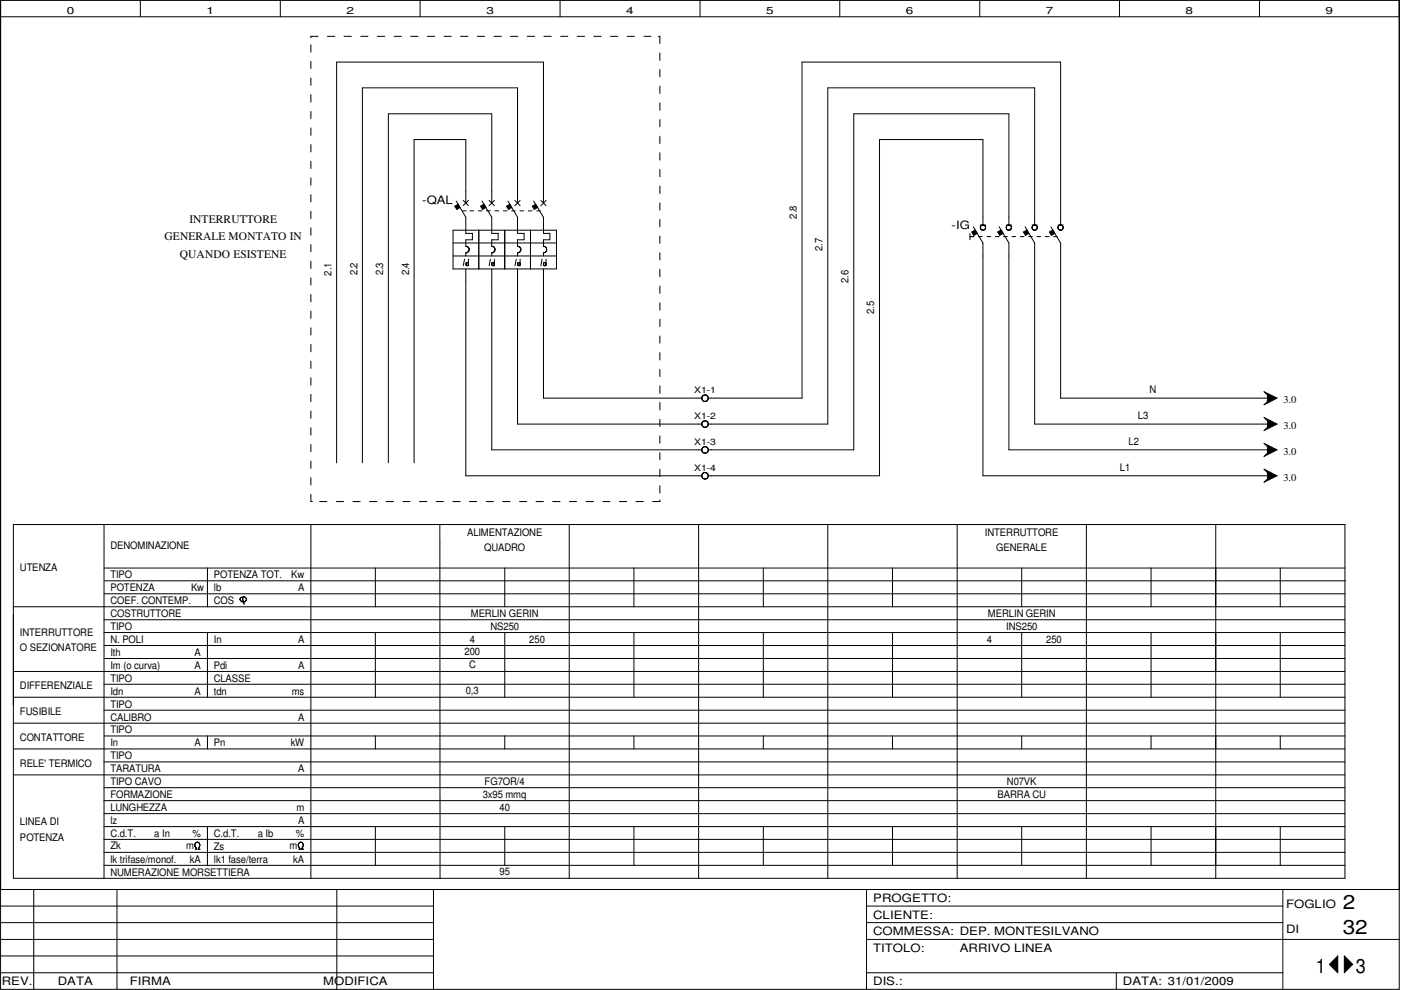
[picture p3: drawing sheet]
<svg xmlns="http://www.w3.org/2000/svg" width="297mm" height="210mm" viewBox="0 0 297 210" stroke-linecap="round" stroke-linejoin="round" font-family="sans-serif">
<g fill="none" stroke="#000" stroke-width=".21">
<path d="M.1 0h296.6v209.8h-296.6zM.1 3.6h296.6M29.8 0v3.6M59.4 0v3.6M65.9 9.5v1.5M65.9 13v1.6M65.9 16.6v1.5M67.4 7.7h-1.5v.3M69.4 7.7h1.6M72.9 7.7h1.6M76.5 7.7h1.5M80 7.7h1.6"/>
<path d="M83.6 7.7h1.5M87.1 7.7h1.5M89.1 0v3.6M90.6 7.7h1.6M94.1 7.7h1.6M97.7 7.7h1.5M101.2 7.7h1.5M104.7 7.7h1.6M108.2 7.7h1.6M111.8 7.7h1.5M115.3 7.7h1.6M118.7 0v3.6"/>
<path d="M118.9 7.7h1.5M122.4 7.7h1.5M125.9 7.7h1.6M129.5 7.7h1.5M133 7.7h1.5M136.5 7.7h1.5M139.6 7.7h.3v1.5M139.9 11.2v1.6M139.9 14.7v1.6M139.9 18.3v1.5M148.4 0v3.6M178.1 0v3.6"/>
<path d="M207.7 0v3.6M237.4 0v3.6M267 0v3.6M65.9 20.1v1.5M65.9 23.6v1.5M65.9 27.1v1.6M65.9 30.6v1.6M65.9 34.2v1.5M65.9 37.7v1.6M139.9 21.8v1.6M139.9 25.4v1.5M139.9 28.9v1.5"/>
<path d="M139.9 32.4v1.6M139.9 35.9v1.6M139.9 39.5v1.5M65.9 41.3v1.5M65.9 44.8v1.6M65.9 48.3v1.6M65.9 51.9v1.5M65.9 55.4v1.5M65.9 58.9v1.6M96.1 48.8h21.9v8.2h-21.9zM96.1 51.5h21.9M96.1 54.3h21.9"/>
<path d="M96.4 43.7l.7-.4 .4 .7-.6 .4zM96.7 42.6l2.1 3.5v3.4h1.4v1.3h-1.4v1.4l.3 .1M98.1 44.7h.7M98.2 42.5l1.1 1.1M98.5 54.9l-.3 1.4M98.8 43.1v-13.5h-11v68.5M98.8 57v43.9h50M98.8 56h.1M98.9 56.3h.1M99 52.2l.1 .1M99.1 52.3h.1M99.1 52.3l.3 .4v.6"/>
<path d="M99.1 56.3h.1M99.2 52.4h.1M99.3 53.3l-.5 .3v.7M99.3 42.5l-1.1 1.1M99.3 52.5h.1M99.3 53.3h.1M99.3 54.9v1.4M99.3 55.8l-.1-.1-.4 .1v.4l.3 .1 .2-.1M99.6 44.7h.9M101.4 44.7h.8M101.5 48.8v8.2M101.9 43.7l.7-.4 .4 .7-.7 .4z"/>
<path d="M102.2 42.6l2.1 3.5v3.4h1.3v1.3h-1.3v1.4l.3 .1 .3 .4v.6l-.6 .3v.7M103.2 44.7h.8M103.7 42.5l1.1 1.1M104 54.9l-.3 1.4M104.3 43.1v-19h-22v74M104.3 57v38.4h44.5M104.3 55.8v.4M104.3 55.8l.1-.1 .4 .1M104.3 55.8h.1M104.3 56.2l.2 .1h.2M104.3 55.7h.1M104.3 56.3h.1"/>
<path d="M104.7 56.2v.1M104.8 55.9h.1M104.8 42.5l-1.1 1.1M104.8 54.9v1.4M104.8 56.1l-.1 .1M104.9 44.7h.8M106.7 44.7h.8M107 48.8v8.2M107.4 43.7l.7-.4 .4 .7-.7 .4zM107.7 42.6l2 3.5v3.4h1.4v1.3h-1.4v1.4l.3 .1M108.5 44.7h.8M109.2 42.5l1.1 1.1"/>
<path d="M109.5 54.9l-.3 1.4M109.7 43.1v-24.5h-32.9v79.5M109.7 57v32.9h39.1M109.9 56.3h.1M109.9 52.2l.5 .5-.1 .6M110.2 52.4h.1M110.2 55.8l-.3-.1-.2 .3 .3 .3 .2-.1M110.2 56.2h.1M110.2 55.8h.1M110.2 44.7h.8M110.3 53.3l-.6 .3v.7M110.3 42.5l-1.1 1.1"/>
<path d="M110.3 52.5h.1M110.3 53.3h.1M110.3 54.9v1.4M112 44.7h.8M112.5 48.8v8.2M112.9 43.7l.7-.4 .4 .7-.7 .4zM113.2 42.6l2 3.5v3.4h1.4v1.3h-1.4v1.4l.3 .1M113.8 44.7h.8M114.7 42.5l1.1 1.1M114.9 54.9l-.2 1.4M115.2 43.1v-29.9h-43.8v84.9M115.2 57v27.4h33.6"/>
<path d="M115.3 55.8v.4M115.3 55.8l.3-.1 .2 .2M115.3 55.8h.1M115.3 56.2l.1 .1h.3M115.3 55.7h.1M115.3 56.3h.1M115.5 52.3h.1M115.5 52.3l.4 .3v.4l-.4 .6h-.3v.7M115.6 52.3h.1M115.6 53.5h.1M115.7 55.8h.1M115.7 53.4h.1"/>
<path d="M115.7 56.2h.1M115.8 42.5l-1.1 1.1M115.8 56.1l-.1 .2M115.8 54.9v1.4M115.8 52.5v.1M139.9 43v1.5M139.9 46.5v1.6M139.9 50v1.6M139.9 53.6v1.5M139.9 57.1v1.6M205.7 50.2h.8M205.7 49.5v1.3"/>
<path d="M206 49.2l.8-.4 .4 .7-.7 .4zM206.4 48.1l2 3.4v49.4h60.3M207.5 50.2h.8M207.9 47.7h1.1M208 47.8l-.1 .3 .1 .5M208 47.8h.1M208 48.6l.1 .1M208.1 48.7l.2 .1 .4-.1M208.3 47.7l-.2 .1M208.4 47.7v-18.1h-21.9v71.3h-36.3M208.6 47.7l.3 .3M208.7 48.7h.1"/>
<path d="M208.7 47.8h.1M208.8 48.7h-.1M208.8 48.6v.1M208.9 48h.1M208.9 48l.1 .4-.2 .2M209.2 50.2h.9M211 50.2h.8M211.5 49.2l.8-.4 .4 .7-.7 .4zM211.8 48.1l2.1 3.4v43.9h54.8M212.8 50.2h.8M213.4 47.7h1.1M213.4 48.5h.1"/>
<path d="M213.5 48.6v.1M213.7 47.8h.1M213.7 47.7a.62 .62 0 0 0-.3 .9h.1M213.9 47.7v-23.6h-32.9v71.3h-30.8M214 47.7a.56 .56 0 0 1 .4 .8 .56 .56 0 0 1-.9 .2M214.4 48.5l-.1 .1M214.5 50.2h.8M216.3 50.2h.8M217 49.2l.7-.4 .4 .7-.7 .4zM217.3 48.1l2.1 3.4v38.4h49.3M218.1 50.2h.8M218.8 47.7h1.1"/>
<path d="M218.9 48.6h.1M219.2 47.7l-.4 .4 .1 .5M219.4 47.7v-29.1h-43.9v71.3h-25.3M219.5 47.7l.1 .1M219.6 47.8h.1M219.6 47.8h.1a.55 .55 0 0 1-.1 .9l-.3 .1-.3-.2M219.7 47.8h.1M219.8 47.9h.1M219.8 50.2h.8M219.9 48.4v.1M221.6 50.2h.8M222.5 49.2l.7-.4 .4 .7-.7 .4z"/>
<path d="M222.8 48.1l2.1 3.4v32.9h43.8M223.4 50.2h.8M224.3 47.7h1.1M224.4 48.5h.1M224.4 48.6h.1M224.5 48.6v.1M224.6 47.8h.1M224.6 47.8l-.3 .3 .1 .5M224.7 47.7v.1M224.9 47.7v-34.5h-54.9v71.2h-19.8M225 47.7l.4 .3a.58 .58 0 0 1-.2 .7 .58 .58 0 0 1-.7 0M225.3 48.6h.1"/>
<path d="M225.3 48h.1M65.9 62.4v1.6M65.9 66v1.5M65.9 69.5v1.5M65.9 73v1.6M65.9 76.6v1.5M139.9 60.7v1.5M139.9 64.2v1.5M139.9 67.7v1.6M139.9 71.2v1.6M139.9 74.8v1.5M139.9 78.3v1.5"/>
<path d="M65.9 80.1v1.6M65.9 83.6v1.6M65.9 87.2v1.5M65.9 90.7v1.5M65.9 94.2v1.6M65.9 97.7v1.6M139.9 81.8v1.6M139.9 85.3v1.6M139.9 88.9v1.5M139.9 92.4v1.6M139.9 96v1.5M139.9 99.5v1.5"/>
<path d="M148.9 84.1h.1M148.9 84.8h.1M148.9 89.5v.1M148.9 90.2v.1M149.1 85h.1M149.1 89.3h.1M149.1 94.8l-.3 .4a.6 .6 0 0 0 .4 .8M149.1 83.8h.7M149.1 90.5h.7M149.1 94.8h.1M149.2 94.8h.6M149.2 83.8a.71 .71 0 0 0-.4 .9l.7 .4 .5-.2"/>
<path d="M149.2 85l.1 .1M149.3 89.2l-.1 .1M149.3 94.7h.1M149.6 94.7h.1M149.7 89.2v.1M149.7 85v.1M149.7 83.8h.1M149.8 94.8h.1M149.8 85h.1M149.8 94.8l.3 .3M149.8 83.8l.2 .2M149.8 89.3h.1"/>
<path d="M149.8 96h.1M149.9 94.9h.1M149.9 95.9h.1M150 89.5l-.2-.2h-.6a.73 .73 0 0 0-.2 1.1l.2 .2M150 84l.2 .2-.2 .6M150 84h.1M150 84.8v.1M150 89.5h.1M150 90.3h.1M150 95h.1M150 95.8h.1M150 89.5l.2 .2-.2 .6"/>
<path d="M150 90.3l-.3 .3M150.1 84.8h.1M150.1 90.2v.1M150.1 95.2l.1 .4-.3 .4h-.8M150.1 84.2h.1M150.1 89.6v.1M150.1 95.1v.1M268 83.1l2.8 1.3-2.8 1.4 .7-.7v-1.4zM268 88.5l2.8 1.4-2.8 1.4 .7-.7v-1.4zM268 94l2.8 1.4-2.8 1.4 .7-.7v-1.4zM268 99.5l2.8 1.4-2.8 1.3 .7-.6v-1.4zM2.8 111.2h282.4v75h-282.4z"/>
<path d="M22.1 111.2v75M65.9 101.3v1.5M65.9 104.8v1.5h.3M65.9 111.2v75M67.8 106.3h1.5M71.3 106.3h1.6M74.8 106.3h1.6M78.4 106.3h1.5M81.9 106.3h1.5M85.4 106.3h1.5M88.9 106.3h1.6M92.5 106.3h1.5"/>
<path d="M93.3 111.2v75M96 106.3h1.6M99.5 106.3h1.6M103.1 106.3h1.5M106.6 106.3h1.6M110.1 106.3h1.6M113.7 106.3h1.5M117.2 106.3h1.5M120.7 111.2v75M120.7 106.3h1.6M124.2 106.3h1.6M127.8 106.3h1.5"/>
<path d="M131.3 106.3h1.6M134.8 106.3h1.6M139.9 103v1.6M139.9 106v.3h-1.5M148.1 111.2v75M149 100.4l-.2 .6 .3 .5M149 100.4h.1M149 101.3v.1M149 100.4l.7-.2 .3 .2M149.1 101.4l.1 .1M149.2 100.2h.1M149.2 101.5h.1"/>
<path d="M149.9 101.4l-.3 .2-.4-.1M150 100.4h.1M150 100.4l.1 .2M150.1 101.2h.1M150.1 100.6l.1 .4-.4 .5M150.1 100.6h.1M175.5 111.2v75M202.9 111.2v75M230.3 111.2v75M257.8 111.2v75M2.8 128.7h282.4M22.1 120.4h263.1"/>
<path d="M22.1 125.9h263.1M22.1 131.4h263.1M22.1 134.1h263.1M22.1 136.9h263.1M22.1 139.6h263.1M22.2 123.1h263.1M44 120.4v8.3M44 134.1v13.7M51 126.8v.1M51.3 126.6l-.4 .5 .4 .5h.5M51.5 126.6h.1M51.6 127.7l.2 .4"/>
<path d="M51.8 127.6h.1M51.9 127.6a.57 .57 0 0 0 .3-.8l-.4-.3-.3 .2 .1 1.1M79.6 120.4v8.3M79.6 134.1v13.7M107 120.4v8.3M107 134.1v13.7M134.4 120.4v8.3M134.4 134.1v13.7M161.8 120.4v8.3M161.8 134.1v13.7M189.2 120.4v8.3M189.2 134.1v13.7"/>
<path d="M216.6 120.4v8.3M216.6 134.1v13.7M244 120.4v8.3M244 134.1v13.7M271.4 120.4v8.3M271.4 134.1v13.7M2.8 153.3h282.4M2.8 158.8h282.4M2.8 142.4h282.4M2.8 147.8h282.4M22.1 150.6h263.1M22.1 156h263.1"/>
<path d="M22.1 145.1h263.1M44 156v2.8M79.6 156v2.8M107 156v2.8M134.4 156v2.8M161.8 156v2.8M189.2 156v2.8M216.6 156v2.8M244 156v2.8M271.4 156v2.8M2.8 164.3h282.4M22.1 161.5h263.1"/>
<path d="M22.1 167h263.1M22.1 169.8h263.1M22.1 172.5h263.1M22.1 175.3h263.1M22.1 178h263.1M41.6 179.7v.1M41.7 179.9v.1h-.3M41.7 179.9h.1M41.7 178.6h-.1M42.1 178.7a.52 .52 0 0 0-.8 .3v.4l.4 .5M42.1 178.7h.1M42.2 178.7l.1 .2-.1 .8"/>
<path d="M42.2 179.7l-.1 .4M42.2 179.7h.1M42.3 179l.1 .1M42.4 179.3l-.1 .1M44 175.3v8.2M63.3 178.9h.1M63.5 178.6h.4l.4 .3M63.6 179.9v.1M63.6 178.6l-.4 .4v.4l.4 .5M63.9 178.6h.1M64 179.8v.2h.3M64.1 179.7h.1"/>
<path d="M64.1 179.7l-.1 .2M64.2 178.9l.1 .4-.2 .4M79.6 175.3v8.2M107 175.3v8.2M134.4 175.3v8.2M161.8 175.3v8.2M189.2 175.3v8.2M216.6 175.3v8.2M244 175.3v8.2M271.4 175.3v8.2M.1 188.6h296.6M.1 199.2h91.8"/>
<path d="M.1 195.6h91.8M.1 192.1h91.8M7.2 188.6v21.2M22.1 180.7h263.1M22.1 183.5h263.1M24.8 188.6v21.2M42.1 180.1h.1M42.4 180l-.2 .1M63.3 180h.3M63.6 180h.1M71.4 188.6v21.2M91.9 188.6v21.2"/>
<path d="M183.7 199.2h113M183.7 195.6h88.3M183.7 192.1h88.3M183.7 188.6v21.2M272 188.6v21.2M.1 202.7h91.8M.1 206.2h91.8M183.7 206.2h88.3M236.7 206.2v3.6M281.9 204.5l1.7-1.8v3.5zM285 202.7l1.8 1.8-1.8 1.7z"/>
</g>
<g fill="#000">
<path d="M281.9 204.5l1.7-1.8v3.5zM285 202.7l1.8 1.8-1.8 1.7z"/>
<path d="M96.4 43.7l.7-.4 .4 .7-.6 .4z" fill-rule="evenodd"/>
<path d="M101.9 43.7l.7-.4 .4 .7-.7 .4z" fill-rule="evenodd"/>
<path d="M107.4 43.7l.7-.4 .4 .7-.7 .4z" fill-rule="evenodd"/>
<path d="M112.9 43.7l.7-.4 .4 .7-.7 .4z" fill-rule="evenodd"/>
<path d="M206 49.2l.8-.4 .4 .7-.7 .4z" fill-rule="evenodd"/>
<path d="M211.5 49.2l.8-.4 .4 .7-.7 .4z" fill-rule="evenodd"/>
<path d="M217 49.2l.7-.4 .4 .7-.7 .4z" fill-rule="evenodd"/>
<path d="M222.5 49.2l.7-.4 .4 .7-.7 .4z" fill-rule="evenodd"/>
<path d="M268 83.1l2.8 1.3-2.8 1.4 .7-.7v-1.4z" fill-rule="evenodd"/>
<path d="M268 88.5l2.8 1.4-2.8 1.4 .7-.7v-1.4z" fill-rule="evenodd"/>
<path d="M268 94l2.8 1.4-2.8 1.4 .7-.7v-1.4z" fill-rule="evenodd"/>
<path d="M268 99.5l2.8 1.4-2.8 1.3 .7-.6v-1.4z" fill-rule="evenodd"/>
</g>
<g font-size="4.2">
<text x="284.7" y="192.8">2</text>
<text x="284.7" y="198.1">32</text>
<text x="279" y="206.2">1</text>
<text x="287.5" y="206.2">3</text>
</g>
<g font-size="2.5">
<text x="40.2" y="47.3">INTERRUTTORE</text>
<text x="89.5" y="43.2">-QAL</text>
<text x="34.9" y="51">GENERALE MONTATO IN</text>
<text x="201.8" y="48.6">-IG</text>
<text x="38.1" y="54.7">QUANDO ESISTENE</text>
<text x="185.1" y="191.2">PROGETTO:</text>
<text x="185.1" y="194.8">CLIENTE:</text>
<text x="272.7" y="192.4">FOGLIO</text>
<text x="272.7" y="197.7">DI</text>
<text x="185.1" y="201.8">TITOLO:</text>
<text x="185.1" y="198.3">COMMESSA: DEP. MONTESILVANO</text>
<text x="203.5" y="201.8">ARRIVO LINEA</text>
<text x=".4" y="208.9">REV.</text>
<text x="12.3" y="208.9">DATA</text>
<text x="27.5" y="208.9">FIRMA</text>
<text x="68.5" y="208.9">MODIFICA</text>
<text x="185.1" y="208.9">DIS.:</text>
<text x="238.1" y="208.9">DATA: 31/01/2009</text>
</g>
<g font-size="2.2">
<text x="168.9" y="46.4" transform="rotate(-90 168.9 46.4)">2.8</text>
<text x="174.4" y="53.2" transform="rotate(-90 174.4 53.2)">2.7</text>
<text x="70.3" y="58.4" transform="rotate(-90 70.3 58.4)">2.1</text>
<text x="75.8" y="58.4" transform="rotate(-90 75.8 58.4)">2.2</text>
<text x="81.2" y="58.4" transform="rotate(-90 81.2 58.4)">2.3</text>
<text x="86.7" y="58.4" transform="rotate(-90 86.7 58.4)">2.4</text>
<text x="179.9" y="59.9" transform="rotate(-90 179.9 59.9)">2.6</text>
<text x="185.4" y="66.6" transform="rotate(-90 185.4 66.6)">2.5</text>
<text x="243.7" y="83.3">N</text>
<text x="241.3" y="88.8">L3</text>
<text x="272.1" y="85.5">3.0</text>
<text x="239.3" y="94.3">L2</text>
<text x="272.1" y="91">3.0</text>
<text x="237.4" y="99.8">L1</text>
<text x="272.1" y="96.5">3.0</text>
<text x="272.1" y="102">3.0</text>
<text x="99" y="113.6">ALIMENTAZIONE</text>
<text x="208.8" y="113.6">INTERRUTTORE</text>
<text x="23.4" y="116.5">DENOMINAZIONE</text>
<text x="102.7" y="116.9">QUADRO</text>
<text x="211.2" y="116.9">GENERALE</text>
<text x="4.2" y="121.1">UTENZA</text>
<text x="23.4" y="122.6">TIPO</text>
<text x="23.4" y="125.3">POTENZA</text>
<text x="40.5" y="125.3">Kw</text>
<text x="45.3" y="122.6">POTENZA TOT.</text>
<text x="45.3" y="125.3">lb</text>
<text x="61.8" y="122.6">Kw</text>
<text x="63.2" y="125.3">A</text>
<text x="23.4" y="128.1">COEF. CONTEMP.</text>
<text x="23.4" y="130.9">COSTRUTTORE</text>
<text x="45.3" y="128.1">COS</text>
<text x="99.8" y="130.8">MERLIN GERIN</text>
<text x="209.5" y="130.8">MERLIN GERIN</text>
<text x="4.2" y="134.8">INTERRUTTORE</text>
<text x="23.4" y="133.6">TIPO</text>
<text x="23.4" y="136.3">N. POLI</text>
<text x="45.3" y="136.3">In</text>
<text x="63.2" y="136.3">A</text>
<text x="99.6" y="136.2">4</text>
<text x="104" y="133.5">NS250</text>
<text x="112.2" y="136.2">250</text>
<text x="209.3" y="136.2">4</text>
<text x="213.3" y="133.5">INS250</text>
<text x="221.8" y="136.2">250</text>
<text x="4.2" y="138.1">O SEZIONATORE</text>
<text x="23.4" y="139.1">Ith</text>
<text x="23.4" y="141.8">Im (o curva)</text>
<text x="41.3" y="139.1">A</text>
<text x="41.3" y="141.8">A</text>
<text x="45.3" y="141.8">Pdi</text>
<text x="63.2" y="141.8">A</text>
<text x="98.5" y="139">200</text>
<text x="99.4" y="141.7">C</text>
<text x="4.2" y="146.2">DIFFERENZIALE</text>
<text x="23.4" y="144.5">TIPO</text>
<text x="23.4" y="147.3">Idn</text>
<text x="41.3" y="147.3">A</text>
<text x="45.3" y="144.5">CLASSE</text>
<text x="45.3" y="147.3">tdn</text>
<text x="61.8" y="147.3">ms</text>
<text x="98.8" y="147.2">0,3</text>
<text x="4.2" y="151.7">FUSIBILE</text>
<text x="23.4" y="150">TIPO</text>
<text x="23.4" y="152.8">CALIBRO</text>
<text x="23.4" y="155.5">TIPO</text>
<text x="63.2" y="152.8">A</text>
<text x="4.2" y="157.1">CONTATTORE</text>
<text x="23.4" y="158.2">In</text>
<text x="23.4" y="161">TIPO</text>
<text x="41.3" y="158.2">A</text>
<text x="45.3" y="158.2">Pn</text>
<text x="61.6" y="158.2">kW</text>
<text x="4.2" y="162.6">RELE' TERMICO</text>
<text x="23.4" y="163.7">TARATURA</text>
<text x="23.4" y="166.5">TIPO CAVO</text>
<text x="63.2" y="163.7">A</text>
<text x="102.7" y="166.4">FG7OR/4</text>
<text x="213.5" y="166.4">N07VK</text>
<text x="23.4" y="169.2">FORMAZIONE</text>
<text x="23.4" y="172">LUNGHEZZA</text>
<text x="62.9" y="172">m</text>
<text x="102.4" y="169.1">3x95 mmq</text>
<text x="105.9" y="171.9">40</text>
<text x="211.5" y="169.1">BARRA CU</text>
<text x="4.2" y="175">LINEA DI</text>
<text x="4.2" y="178.3">POTENZA</text>
<text x="23.4" y="177.4">C.d.T.</text>
<text x="23.4" y="174.7">lz</text>
<text x="32.7" y="177.4">a In</text>
<text x="40.8" y="177.4">%</text>
<text x="45.3" y="177.4">C.d.T.</text>
<text x="54.6" y="177.4">a Ib</text>
<text x="62.7" y="177.4">%</text>
<text x="63.2" y="174.7">A</text>
<text x="23.4" y="182.9">lk trifase/monof.</text>
<text x="23.4" y="185.7">NUMERAZIONE MORSETTIERA</text>
<text x="23.4" y="180.1">Zk</text>
<text x="39.5" y="180.1">m</text>
<text x="40.3" y="182.9">kA</text>
<text x="45.3" y="180.2">Zs</text>
<text x="45.3" y="182.9">lk1 fase/terra</text>
<text x="61.4" y="180.1">m</text>
<text x="62.2" y="182.9">kA</text>
<text x="105.9" y="185.5">95</text>
</g>
<g font-size="2.1">
<text x="14.1" y="2.9">0</text>
<text x="43.8" y="2.9">1</text>
<text x="73.4" y="2.9">2</text>
<text x="103.1" y="2.9">3</text>
<text x="132.8" y="2.9">4</text>
<text x="162.4" y="2.9">5</text>
<text x="192.1" y="2.9">6</text>
<text x="221.7" y="2.9">7</text>
<text x="251.4" y="2.9">8</text>
<text x="281" y="2.9">9</text>
</g>
<g font-size="1.9">
<text x="147.2" y="83.3">X1-1</text>
<text x="147.2" y="88.8">X1-2</text>
<text x="147.2" y="94.3">X1-3</text>
<text x="147.2" y="99.8">X1-4</text>
</g>
</svg>
